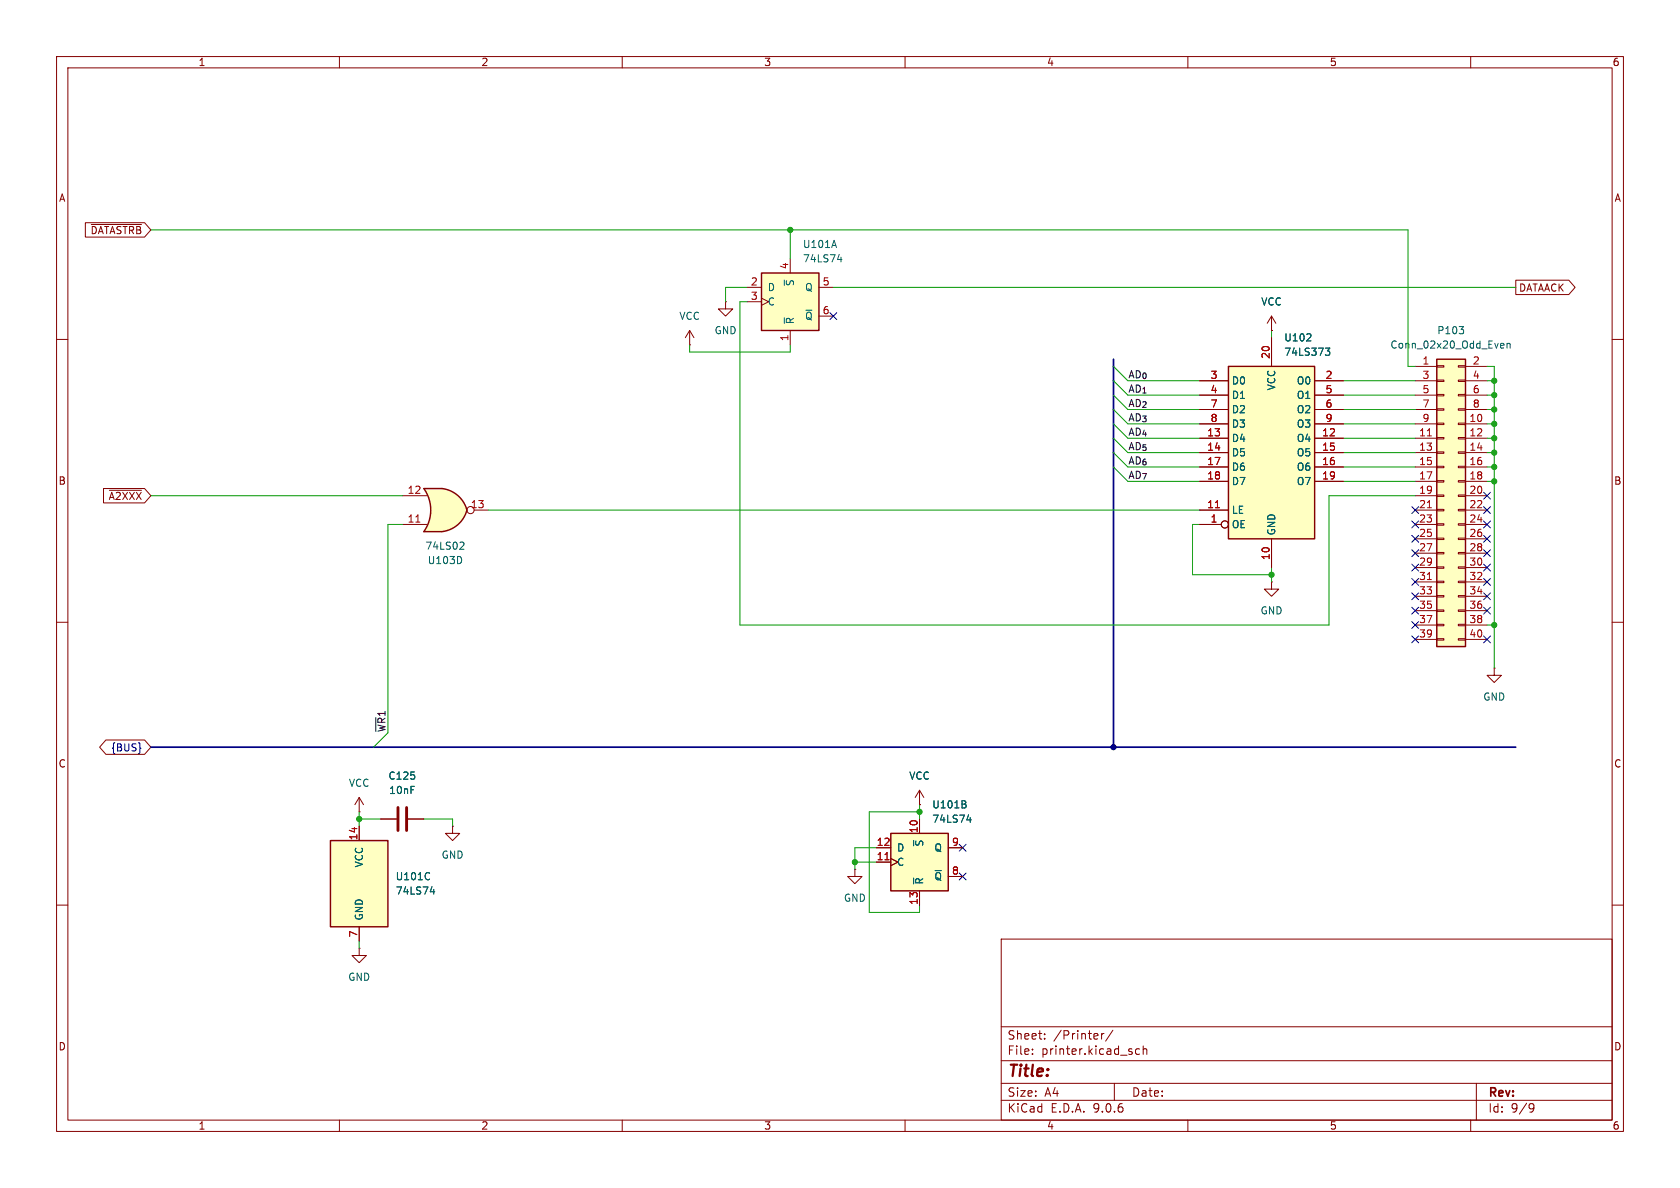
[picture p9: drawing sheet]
<svg xmlns="http://www.w3.org/2000/svg" width="297mm" height="210mm" viewBox="0 0 297 210" stroke-linecap="round" stroke-linejoin="round" font-family="sans-serif">
<g fill="none" stroke="#840000" stroke-width=".18">
<path d="M10 10h277v190h-277zM12 12h273v186h-273zM60 10v2M110 10v2M160 10v2M210 10v2M260 10v2M10 60h2M285 60h2M10 110h2M264.2 118.1v1.3h1.2l-1.2 1.3-1.3-1.3h1.3M264.2 118.1h.1"/>
<path d="M285 110h2M10 160h2M177 166h108v32h-108zM285 160h2M60 198v2M110 198v2M160 198v2M177 194.5h108M177 191.5h108M177 187.5h108M177 181.5h108M182.5 186.3v.1"/>
<path d="M182.5 185.5v.1M184.7 183.6v.1M184.7 182.8v.1M194.7 182.7v1M195.2 182.7l-.3 .1-.2 .2M196.7 182.1l-1.2 2M197 191.5v3M201.5 185.5l-.5-.1-.3 .3v.4l.2 .2h.6M202.1 185.5l.2-.1 .4 .1v.9M202.1 184.9v1.5M210 198v2M260 198v2"/>
<path d="M261 191.5v6.5M270.6 195.1l.5 .1a.99 .99 0 0 1-.4 1.4h-.2M271.2 195.7l-.3 .3h-.3"/>
</g>
<path d="M58.4 148.6h10.2v15.2h-10.2z" fill="#ffffc2"/>
<path d="M58.4 148.6h10.2v15.2h-10.2z" fill="none" stroke="#840000" stroke-width=".25"/>
<g fill="none" stroke="#840000" stroke-width=".18">
<path d="M121.9 58.4l-.7 1.3M121.9 58.4l.8 1.3M121.9 58.4v2.6M128.3 53.3v1.3h1.2l-1.2 1.3-1.3-1.3h1.3M128.3 53.3h.1M121.9 61h.1M162.6 139.7l-.8 1.3M162.6 139.7l.7 1.3M162.6 139.7v2.5M63.5 146.1v2.5M151.1 153.7v1.2h1.3l-1.3 1.3-1.2-1.3h1.2M151.1 153.7h.1"/>
<path d="M162.6 142.2h.1M63.5 167.6v1.3h1.3l-1.3 1.3-1.3-1.3h1.3M63.5 167.6h.1M63.5 163.8v2.6"/>
</g>
<path d="M75.9 154.3v.1M75.9 155.4v.1M76.1 157.6h.8M76.7 157.2v.9" fill="none" stroke="#006464" stroke-width=".18"/>
<path d="M74.9 94h3.2M74.9 86.4h3.2" fill="none" stroke="#ffffc2" stroke-width=".18"/>
<g fill="#ffffc2" stroke="#ffffc2" stroke-width=".18">
<path d="M78.1 86.4a5.2 5.2 0 0 1 4.4 3.8l-5 1.3z"/>
<path d="M77.6 88.9l4.9 1.3a5.1 5.1 0 0 1-4.4 3.8z"/>
</g>
<path d="M74.9 86.4h3.2v7.6h-3.2a6.6 6.6 0 0 0 0-7.6z" fill="#ffffc2"/>
<path d="M78.1 86.4h-3.2a6.6 6.6 0 0 1 0 7.6h3.2M78.1 86.4a5.2 5.2 0 0 1 4.4 3.8 5.2 5.2 0 0 1-4.4 3.8" fill="none" stroke="#840000" stroke-width=".25"/>
<g fill="none" stroke="#840000" stroke-width=".18">
<path d="M71.1 92.7h4.3M71.1 87.6h4.3M83.8 90.2h2.6M224.8 102.9v1.2h1.3l-1.3 1.3-1.3-1.3h1.3M224.8 102.9h.1M63.5 143.5h.1M63.5 141l-.8 1.2M63.5 141l.8 1.2M63.5 141v2.5M67.3 144.8h2.8M72.1 144.8h2.8"/>
<circle cx="83.2" cy="90.2" r=".63"/>
</g>
<path d="M73.5 92.3h.7" fill="none" stroke="#a90000" stroke-width=".18"/>
<path d="M81.5 95.8l.4 .1 .1 .3-.8 .9h.8M81.6 98.7v.6" fill="none" stroke="#006464" stroke-width=".18"/>
<path d="M70.4 142.7v4.1M71.9 142.7v4.1" fill="none" stroke="#840000" stroke-width=".51"/>
<path d="M134.6 48.3h10.2v10.1h-10.2z" fill="#ffffc2"/>
<path d="M134.6 48.3h10.2v10.1h-10.2z" fill="none" stroke="#840000" stroke-width=".25"/>
<path d="M132.1 50.8h2.5M132.1 53.3h2.5M134.6 52.7l1.3 .6-1.3 .7M139.7 45.7v2.6M139.7 58.4v2.6M144.8 50.8h2.5M144.8 55.9h2.5" fill="none" stroke="#840000" stroke-width=".18"/>
<path d="M138.7 56.2v1M147.5 42.5l.4 1.3M148.1 45.9h.7M148.7 45.5v.8" fill="none" stroke="#006464" stroke-width=".18"/>
<path d="M157.5 147.3h10.1v10.2h-10.1z" fill="#ffffc2"/>
<path d="M157.5 147.3h10.1v10.2h-10.1z" fill="none" stroke="#840000" stroke-width=".25"/>
<path d="M224.8 58.4h.1M224.8 55.9l-.8 1.3M224.8 55.9l.8 1.3M224.8 55.9v2.5M154.9 149.9h2.6M154.9 152.4h2.6M157.5 151.8l1.2 .6-1.2 .6M162.6 144.8v2.5M162.6 157.5v2.5M167.6 149.9h2.6M167.6 154.9h2.6" fill="none" stroke="#840000" stroke-width=".18"/>
<path d="M156.5 152h.7" fill="none" stroke="#a90000" stroke-width=".18"/>
<path d="M161.5 155.2v1M170.5 142.2l.3 .2-.1 .3-.1 .1M170.6 141.6l.1 .2-.1 .3M170.9 144.9h.8M171.5 144.5v.9" fill="none" stroke="#006464" stroke-width=".18"/>
<path d="M254 63.5h5.1v50.8h-5.1z" fill="#ffffc2"/>
<path d="M254 63.5h5.1v50.8h-5.1z" fill="none" stroke="#840000" stroke-width=".25"/>
<g fill="none" stroke="#840000" stroke-width=".18">
<path d="M250.2 64.8h3.8M250.2 67.3h3.8M250.2 69.9h3.8M250.2 72.4h3.8M250.2 74.9h3.8M250.2 77.5h3.8M254 64.6h1.3v.3h-1.3zM254 67.2h1.3v.2h-1.3zM254 69.7h1.3v.3h-1.3zM254 72.3h1.3v.2h-1.3zM254 74.8h1.3v.3h-1.3zM254 77.3h1.3v.3h-1.3z"/>
<path d="M254 79.9h1.3v.2h-1.3zM257.8 64.6h1.3v.3h-1.3zM257.8 67.2h1.3v.2h-1.3zM257.8 69.7h1.3v.3h-1.3zM257.8 72.3h1.3v.2h-1.3zM257.8 74.8h1.3v.3h-1.3zM257.8 77.3h1.3v.3h-1.3zM257.8 79.9h1.3v.2h-1.3zM259.1 64.8h3.8M259.1 67.3h3.8M259.1 69.9h3.8M259.1 72.4h3.8"/>
<path d="M259.1 74.9h3.8M259.1 77.5h3.8M250.2 80h3.8M250.2 82.6h3.8M250.2 85.1h3.8M250.2 87.6h3.8M250.2 90.2h3.8M250.2 92.7h3.8M250.2 95.3h3.8M250.2 97.8h3.8M254 82.4h1.3v.3h-1.3zM254 85h1.3v.2h-1.3z"/>
<path d="M254 87.5h1.3v.3h-1.3zM254 90h1.3v.3h-1.3zM254 92.6h1.3v.2h-1.3zM254 95.1h1.3v.3h-1.3zM254 97.7h1.3v.2h-1.3zM257.8 82.4h1.3v.3h-1.3zM257.8 85h1.3v.2h-1.3zM257.8 87.5h1.3v.3h-1.3zM257.8 90h1.3v.3h-1.3zM257.8 92.6h1.3v.2h-1.3zM257.8 95.1h1.3v.3h-1.3zM257.8 97.7h1.3v.2h-1.3z"/>
<path d="M259.1 80h3.8M259.1 82.6h3.8M259.1 85.1h3.8M259.1 87.6h3.8M259.1 90.2h3.8M259.1 92.7h3.8M259.1 95.3h3.8M259.1 97.8h3.8M250.2 100.3h3.8M250.2 102.9h3.8M250.2 105.4h3.8M250.2 108h3.8"/>
<path d="M250.2 110.5h3.8M250.2 113h3.8M254 100.2h1.3v.3h-1.3zM254 102.7h1.3v.3h-1.3zM254 105.3h1.3v.2h-1.3zM254 107.8h1.3v.3h-1.3zM254 110.4h1.3v.2h-1.3zM254 112.9h1.3v.3h-1.3zM257.8 100.2h1.3v.3h-1.3zM257.8 102.7h1.3v.3h-1.3zM257.8 105.3h1.3v.2h-1.3zM257.8 107.8h1.3v.3h-1.3z"/>
<path d="M257.8 110.4h1.3v.2h-1.3zM257.8 112.9h1.3v.3h-1.3zM259.1 100.3h3.8M259.1 102.9h3.8M259.1 105.4h3.8M259.1 108h3.8M259.1 110.5h3.8M259.1 113h3.8"/>
</g>
<path d="M252.3 77.1h.8M252.3 89.8h.8M252.3 102.5h.8" fill="none" stroke="#a90000" stroke-width=".18"/>
<path d="M258 57.7h.7l-.4 .5M258.6 58.3l.1 .2-.1 .4M265.5 60.7l.3 .1 .1 .2-.6 .1M265.8 61.5h-.3M266.4 60.8l.2-.1 .3 .1 .1 .7M266.4 60.7v.8" fill="none" stroke="#006464" stroke-width=".18"/>
<path d="M217.2 64.8h15.2v30.5h-15.2z" fill="#ffffc2"/>
<path d="M217.2 64.8h15.2v30.5h-15.2z" fill="none" stroke="#840000" stroke-width=".25"/>
<g fill="none" stroke="#840000" stroke-width=".18">
<path d="M15.1 39.4h10.5l1.1 1.2-1.1 1.3h-10.5zM16.1 39.7h8.9M224.8 58.4h.1M224.8 59.7v5.1M268 49.5h9.3l1.2 1.3-1.2 1.3h-9.3zM212.1 67.3h5.1M212.1 69.9h5.1M212.1 72.4h5.1M212.1 74.9h5.1M212.1 77.5h5.1M232.4 67.3h5.1M232.4 69.9h5.1"/>
<path d="M232.4 72.4h5.1M232.4 74.9h5.1M232.4 77.5h5.1M18.3 86.4h7.3l1.1 1.2-1.1 1.3h-7.3zM19.3 86.7h5.7M212.1 80h5.1M212.1 82.6h5.1M212.1 85.1h5.1M212.1 90.2h5.1M212.1 92.7h3.8M224.8 95.3v5M232.4 80h5.1"/>
<path d="M232.4 82.6h5.1M232.4 85.1h5.1M18.7 130.8h6.9l1.1 1.3-1.1 1.3h-6.9l-1.1-1.3zM63.5 146.1v2.5M67.3 144.8h2.8M72.1 144.8h2.8M80 146.1v1.2h1.3l-1.3 1.3-1.3-1.3h1.3M80 146.1h.1M154.9 149.9h2.6M154.9 152.4h2.6M157.5 151.8l1.2 .6-1.2 .6M162.6 142.2h.1"/>
<path d="M162.6 144.8v2.5M162.6 157.5v2.5M167.6 149.9h2.6M167.6 154.9h2.6M63.5 163.8v2.6"/>
<circle cx="216.5" cy="92.7" r=".63"/>
</g>
<path d="M214.9 89.8h.7M156.5 152h.7" fill="none" stroke="#a90000" stroke-width=".18"/>
<path d="M231.7 59.1v.4M231 60.3h.8M234.3 61.5h.8l-.4 .5 .3 .1 .1 .5-.3 .2h-.3M75.9 154.3v.1M75.9 155.4v.1M76.1 157.6h.8M76.7 157.2v.9M161.5 155.2v1M170.5 142.2l.3 .2-.1 .3-.1 .1M170.6 141.6l.1 .2-.1 .3M170.9 144.9h.8M171.5 144.5v.9" fill="none" stroke="#006464" stroke-width=".18"/>
<g fill="none" stroke="#000084" stroke-width=".18">
<path d="M146.7 55.3l1.2 1.2M147.9 55.3l-1.2 1.2M249.6 94.6l1.2 1.3M249.6 92.1l1.2 1.2M249.6 89.6l1.2 1.2M249.6 99.7l1.2 1.2M249.6 97.2l1.2 1.2M250.8 92.1l-1.2 1.2M250.8 89.6l-1.2 1.2M250.8 99.7l-1.2 1.2M250.8 97.2l-1.2 1.2M250.8 94.6l-1.2 1.3"/>
<path d="M262.3 97.2l1.2 1.2M262.3 99.7l1.2 1.2M262.3 87l1.2 1.2M262.3 89.6l1.2 1.2M262.3 94.6l1.2 1.3M262.3 92.1l1.2 1.2M263.5 97.2l-1.2 1.2M263.5 99.7l-1.2 1.2M263.5 94.6l-1.2 1.3M263.5 89.6l-1.2 1.2M263.5 92.1l-1.2 1.2M263.5 87l-1.2 1.2"/>
<path d="M249.6 107.3l1.2 1.3M249.6 102.3l1.2 1.2M249.6 109.9l1.2 1.2M249.6 112.4l1.2 1.2M249.6 104.8l1.2 1.2M250.8 109.9l-1.2 1.2M250.8 112.4l-1.2 1.2M250.8 107.3l-1.2 1.3M250.8 102.3l-1.2 1.2M250.8 104.8l-1.2 1.2M262.3 107.3l1.2 1.3M262.3 102.3l1.2 1.2"/>
<path d="M262.3 104.8l1.2 1.2M262.3 112.4l1.2 1.2M263.5 107.3l-1.2 1.3M263.5 102.3l-1.2 1.2M263.5 104.8l-1.2 1.2M263.5 112.4l-1.2 1.2M24.8 132.2l.1 .1h-.1M169.6 149.3l1.2 1.2M169.6 154.3l1.2 1.2M170.8 149.3l-1.2 1.2M170.8 154.3l-1.2 1.2"/>
</g>
<path d="M196.8 63.5v68.6M26.7 132.1h241.3" fill="none" stroke="#000084" stroke-width=".3"/>
<g fill="none" stroke="#009600" stroke-width=".18">
<path d="M26.7 40.6h222.2v24.2h1.3M132.1 53.3h-1.3v57.2h104.1v-22.9h15.3M132.1 50.8h-3.8v2.5M139.7 40.6v5.1M147.3 50.8h120.7M224.8 58.4v1.3M121.9 61v1.2h17.8v-1.2M196.8 64.8l2.6 2.5h12.7M196.8 72.4l2.6 2.5h12.7M196.8 67.3l2.6 2.6h12.7M196.8 74.9l2.6 2.6h12.7M196.8 69.9l2.6 2.5h12.7"/>
<path d="M196.8 77.5l2.6 2.5h12.7M237.5 67.3h12.7M237.5 74.9h12.7M237.5 69.9h12.7M237.5 77.5h12.7M237.5 72.4h12.7M262.9 64.8h1.3v53.3M262.9 67.3h1.3M262.9 74.9h1.3M262.9 69.9h1.3M262.9 77.5h1.3M262.9 72.4h1.3"/>
<path d="M26.7 87.6h44.4M71.1 92.7h-2.5v36.8l-2.6 2.6M86.4 90.2h125.7M196.8 80l2.6 2.6h12.7M196.8 82.6l2.6 2.5h12.7M212.1 92.7h-1.3v8.9h14M237.5 82.6h12.7M237.5 85.1h12.7M237.5 80h12.7M262.9 82.6h1.3M262.9 85.1h1.3M262.9 80h1.3"/>
<path d="M224.8 100.3v2.6M262.9 110.5h1.3M63.5 143.5v2.6M63.5 144.8h3.8M74.9 144.8h5.1v1.3M151.1 152.4h3.8M154.9 149.9h-3.8v3.8M162.6 142.2v2.6M162.6 143.5h-8.9v17.8h8.9v-1.3M63.5 166.4v1.2"/>
</g>
<g fill="#009600" stroke="#009600" stroke-width=".18">
<circle cx="264.2" cy="110.5" r=".46"/>
<circle cx="162.6" cy="143.5" r=".46"/>
<circle cx="151.1" cy="152.4" r=".46"/>
<circle cx="63.5" cy="144.8" r=".46"/>
<circle cx="224.8" cy="101.6" r=".46"/>
<circle cx="264.2" cy="85.1" r=".46"/>
<circle cx="264.2" cy="82.6" r=".46"/>
<circle cx="264.2" cy="80" r=".46"/>
<circle cx="264.2" cy="74.9" r=".46"/>
<circle cx="264.2" cy="77.5" r=".46"/>
<circle cx="264.2" cy="69.9" r=".46"/>
<circle cx="264.2" cy="67.3" r=".46"/>
<circle cx="264.2" cy="72.4" r=".46"/>
<circle cx="139.7" cy="40.6" r=".46"/>
</g>
<circle cx="196.8" cy="132.1" r=".46" fill="#000084" stroke="#000084" stroke-width=".18"/>
<text font-size="2.8" fill="#840000" x="178" y="190.9">Title:</text>
<g font-size="2.1" fill="#840000">
<text x="178" y="184">Sheet:</text>
<text x="186.2" y="184">/Printer/</text>
<text x="178" y="186.7">File:</text>
<text x="184.1" y="186.7">printer.kicad_sch</text>
<text x="178" y="196.9">KiCad</text>
<text x="178" y="194.1">Size:</text>
<text x="184.7" y="194.1">A4</text>
<text x="185.7" y="196.9">E.D.A.</text>
<text x="193.3" y="196.9">9.0.6</text>
<text x="200" y="194.1">Date:</text>
<text x="263" y="194.3">Rev:</text>
<text x="263" y="196.9">Id:</text>
<text x="267.1" y="196.9">9/9</text>
</g>
<g font-size="1.8" fill="#840000">
<text x="35" y="11.9">1</text>
<text x="85" y="11.9">2</text>
<text x="135" y="11.9">3</text>
<text x="185" y="11.9">4</text>
<text x="235" y="11.9">5</text>
<text x="285" y="11.9">6</text>
<text x="10.3" y="35.9">A</text>
<text x="285.3" y="35.9">A</text>
<text x="15.9" y="41.6">~{DATASTRB}</text>
<text x="268.4" y="51.8">DATAACK</text>
<text x="10.3" y="85.9">B</text>
<text x="19.1" y="88.6">~{A2XXX}</text>
<text x="285.3" y="85.9">B</text>
<text x="10.3" y="135.9">C</text>
<text x="285.3" y="135.9">C</text>
<text x="10.3" y="185.9">D</text>
<text x="285.3" y="185.9">D</text>
<text x="35" y="199.9">1</text>
<text x="85" y="199.9">2</text>
<text x="135" y="199.9">3</text>
<text x="185" y="199.9">4</text>
<text x="235" y="199.9">5</text>
<text x="285" y="199.9">6</text>
</g>
<g font-size="1.8" fill="#a90000">
<text x="139.4" y="47.7" transform="rotate(-90 139.4 47.7)">4</text>
<text x="132.6" y="50.5">2</text>
<text x="132.6" y="53.1">3</text>
<text x="145.3" y="50.5">5</text>
<text x="145.3" y="55.6">6</text>
<text x="139.4" y="60.4" transform="rotate(-90 139.4 60.4)">1</text>
<text x="224.5" y="63.5" transform="rotate(-90 224.5 63.5)">20</text>
<text x="251.4" y="64.5">1</text>
<text x="260.3" y="64.5">2</text>
<text x="213.9" y="67.1">3</text>
<text x="213.9" y="69.6">4</text>
<text x="234.2" y="67.1">2</text>
<text x="234.2" y="69.6">5</text>
<text x="251.4" y="67.1">3</text>
<text x="251.4" y="69.6">5</text>
<text x="260.3" y="67.1">4</text>
<text x="260.3" y="69.6">6</text>
<text x="213.3" y="77.2">13</text>
<text x="213.9" y="72.1">7</text>
<text x="213.9" y="74.7">8</text>
<text x="233.6" y="77.2">12</text>
<text x="234.2" y="72.1">6</text>
<text x="234.2" y="74.7">9</text>
<text x="250.8" y="77.2">11</text>
<text x="251.4" y="72.1">7</text>
<text x="251.4" y="74.7">9</text>
<text x="259.7" y="74.7">10</text>
<text x="259.7" y="77.2">12</text>
<text x="260.3" y="72.1">8</text>
<text x="213.3" y="79.8">14</text>
<text x="213.3" y="82.3">17</text>
<text x="233.6" y="79.8">15</text>
<text x="233.6" y="82.3">16</text>
<text x="250.8" y="79.8">13</text>
<text x="250.8" y="82.3">15</text>
<text x="259.7" y="79.8">14</text>
<text x="259.7" y="82.3">16</text>
<text x="72" y="87.4">12</text>
<text x="83.1" y="89.9">13</text>
<text x="213.3" y="84.8">18</text>
<text x="213.3" y="89.9">11</text>
<text x="233.6" y="84.8">19</text>
<text x="250.8" y="84.8">17</text>
<text x="250.8" y="87.4">19</text>
<text x="250.8" y="89.9">21</text>
<text x="259.7" y="84.8">18</text>
<text x="259.7" y="87.4">20</text>
<text x="259.7" y="89.9">22</text>
<text x="72" y="92.5">11</text>
<text x="213.9" y="92.5">1</text>
<text x="250.8" y="92.5">23</text>
<text x="250.8" y="95">25</text>
<text x="259.7" y="92.5">24</text>
<text x="259.7" y="95">26</text>
<text x="224.5" y="99.1" transform="rotate(-90 224.5 99.1)">10</text>
<text x="250.8" y="97.5">27</text>
<text x="250.8" y="100.1">29</text>
<text x="259.7" y="97.5">28</text>
<text x="259.7" y="100.1">30</text>
<text x="250.8" y="102.6">31</text>
<text x="250.8" y="105.2">33</text>
<text x="250.8" y="107.7">35</text>
<text x="259.7" y="102.6">32</text>
<text x="259.7" y="105.2">34</text>
<text x="259.7" y="107.7">36</text>
<text x="250.8" y="110.2">37</text>
<text x="250.8" y="112.8">39</text>
<text x="259.7" y="110.2">38</text>
<text x="259.7" y="112.8">40</text>
<text x="63.2" y="148.6" transform="rotate(-90 63.2 148.6)">14</text>
<text x="154.9" y="149.6">12</text>
<text x="162.3" y="147.4" transform="rotate(-90 162.3 147.4)">10</text>
<text x="168.2" y="149.6">9</text>
<text x="154.9" y="152.1">11</text>
<text x="168.2" y="154.7">8</text>
<text x="162.3" y="160.1" transform="rotate(-90 162.3 160.1)">13</text>
<text x="63.2" y="165.8" transform="rotate(-90 63.2 165.8)">7</text>
</g>
<g font-size="1.8" fill="#006464">
<text x="141.9" y="44">U101A</text>
<text x="141.9" y="46.6">74LS74</text>
<text x="135.6" y="51.7">D</text>
<text x="140.6" y="50.7" transform="rotate(-90 140.6 50.7)">~{S}</text>
<text x="142.2" y="51.7">Q</text>
<text x="120" y="56.7">VCC</text>
<text x="126.2" y="59.3">GND</text>
<text x="135.6" y="54.2">C</text>
<text x="140.6" y="57.4" transform="rotate(-90 140.6 57.4)">~{R}</text>
<text x="142.2" y="56.7">~{Q}</text>
<text x="222.9" y="54.2">VCC</text>
<text x="254" y="59.3">P103</text>
<text x="226.9" y="63.1">74LS373</text>
<text x="226.9" y="60.6">U102</text>
<text x="245.7" y="61.8">Conn_02x20_Odd_Even</text>
<text x="217.7" y="68.2">D0</text>
<text x="217.7" y="70.7">D1</text>
<text x="225.7" y="69.1" transform="rotate(-90 225.7 69.1)">VCC</text>
<text x="229.2" y="68.2">O0</text>
<text x="229.2" y="70.7">O1</text>
<text x="217.7" y="73.3">D2</text>
<text x="217.7" y="75.8">D3</text>
<text x="229.2" y="73.3">O2</text>
<text x="229.2" y="75.8">O3</text>
<text x="217.7" y="78.3">D4</text>
<text x="217.7" y="80.9">D5</text>
<text x="217.7" y="83.4">D6</text>
<text x="229.2" y="78.3">O4</text>
<text x="229.2" y="80.9">O5</text>
<text x="229.2" y="83.4">O6</text>
<text x="217.7" y="86">D7</text>
<text x="229.2" y="86">O7</text>
<text x="217.7" y="91">LE</text>
<text x="217.7" y="93.6">OE</text>
<text x="225.7" y="94.7" transform="rotate(-90 225.7 94.7)">GND</text>
<text x="75.1" y="97.4">74LS02</text>
<text x="75.5" y="99.9">U103D</text>
<text x="222.8" y="108.8">GND</text>
<text x="262.1" y="124.1">GND</text>
<text x="61.6" y="139.3">VCC</text>
<text x="68.6" y="138">C125</text>
<text x="68.7" y="140.6">10nF</text>
<text x="160.6" y="138">VCC</text>
<text x="164.7" y="143.1">U101B</text>
<text x="163.4" y="149.7" transform="rotate(-90 163.4 149.7)">~{S}</text>
<text x="164.7" y="145.6">74LS74</text>
<text x="64.4" y="153.4" transform="rotate(-90 64.4 153.4)">VCC</text>
<text x="69.9" y="155.8">U101C</text>
<text x="78" y="152">GND</text>
<text x="158.5" y="150.7">D</text>
<text x="158.5" y="153.3">C</text>
<text x="165.1" y="150.7">Q</text>
<text x="165.1" y="155.8">~{Q}</text>
<text x="69.9" y="158.3">74LS74</text>
<text x="149.1" y="159.6">GND</text>
<text x="163.4" y="156.5" transform="rotate(-90 163.4 156.5)">~{R}</text>
<text x="64.4" y="162.8" transform="rotate(-90 64.4 162.8)">GND</text>
<text x="61.5" y="173.6">GND</text>
</g>
<g font-size="1.8" fill="#0f0f0f">
<text x="199.4" y="69.5">AD_{1}</text>
<text x="199.4" y="67">AD_{0}</text>
<text x="199.4" y="72">AD_{2}</text>
<text x="199.4" y="77.1">AD_{4}</text>
<text x="199.4" y="74.6">AD_{3}</text>
<text x="199.4" y="79.7">AD_{5}</text>
<text x="199.4" y="82.2">AD_{6}</text>
<text x="199.4" y="84.7">AD_{7}</text>
<text x="68.2" y="129.5" transform="rotate(-90 68.2 129.5)">~{WR}1</text>
</g>
<text font-size="1.8" fill="#000084" x="19.5" y="133">{BUS}</text>
</svg>
